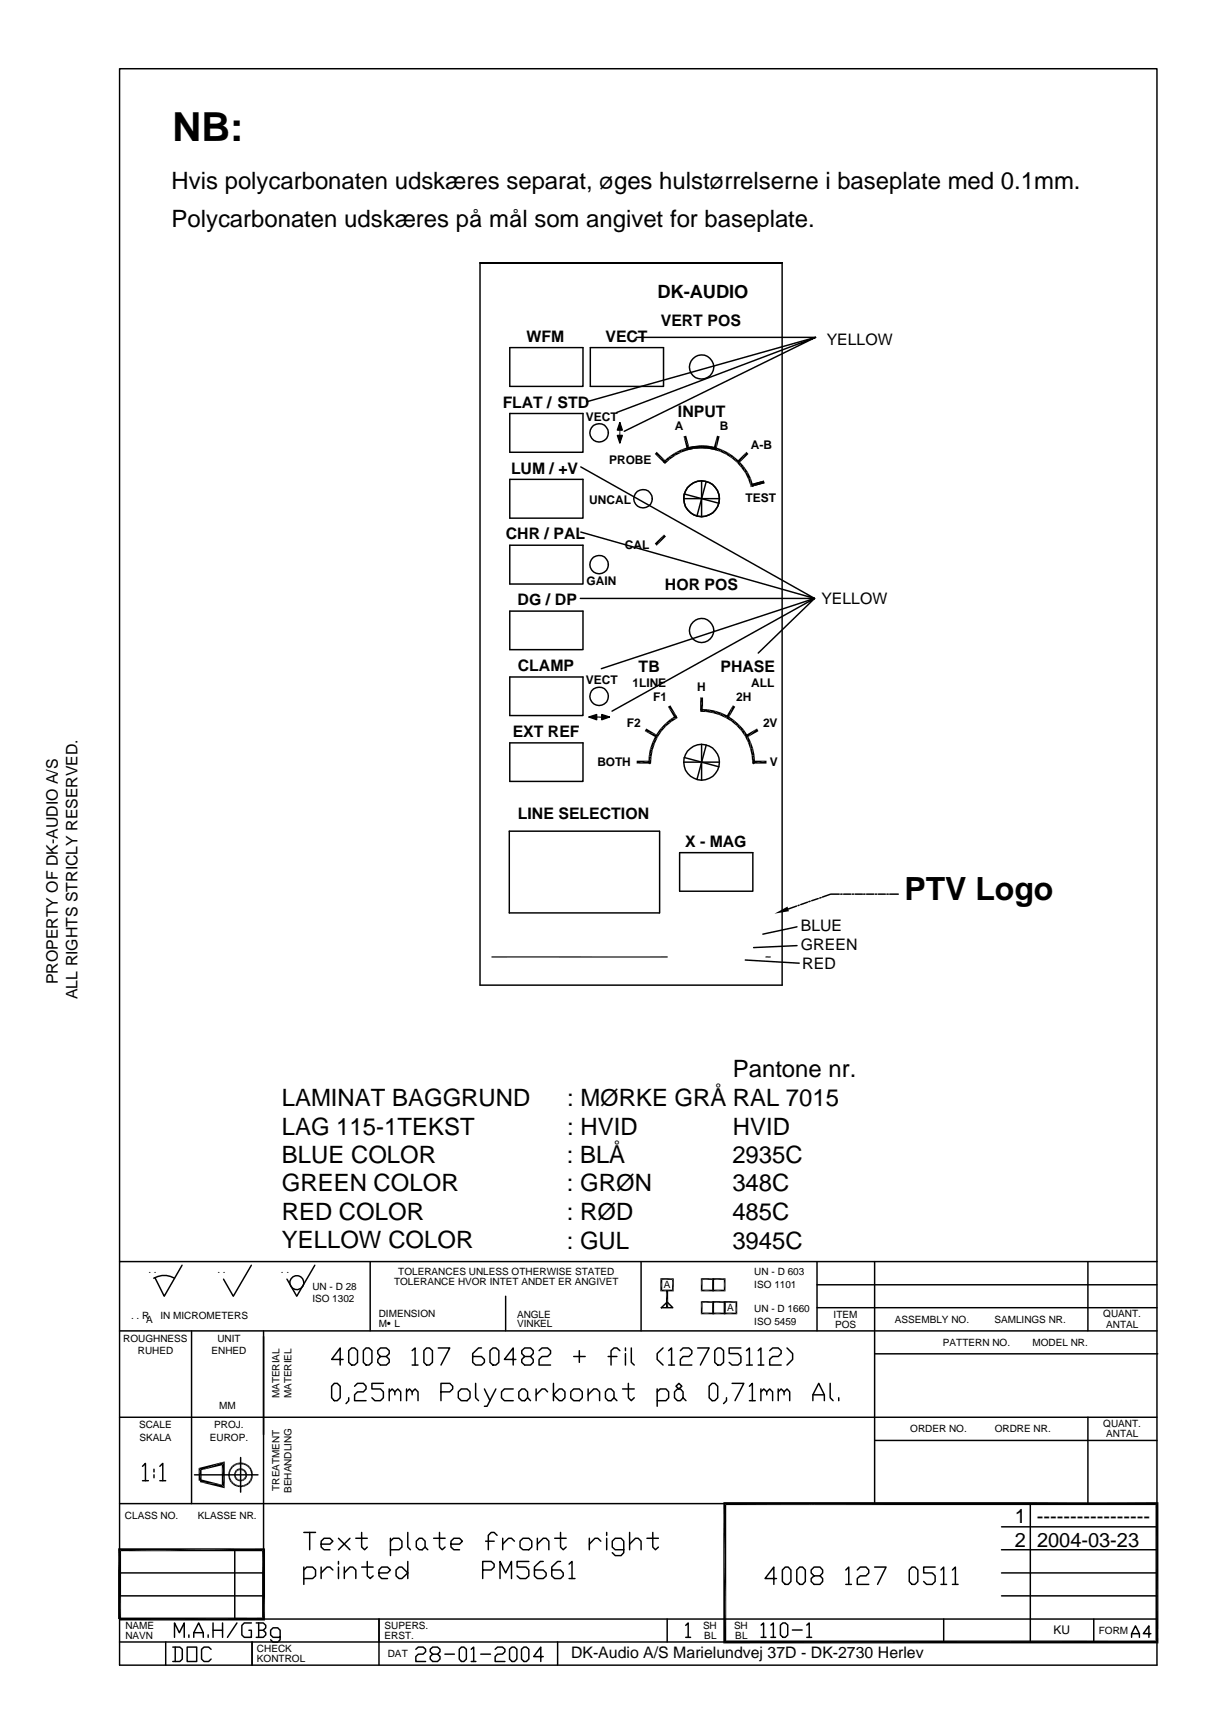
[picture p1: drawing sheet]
<svg xmlns="http://www.w3.org/2000/svg" width="210mm" height="297mm" viewBox="0 0 210 297" stroke-linecap="round" stroke-linejoin="round" font-family="sans-serif">
<g fill="none" stroke="#000" stroke-width=".25">
<path d="M20.7 11.9h180v277h-180zM83.3 45.6h52.4h-52.4M83.3 45.6v125.3h52.4v-125.3M110.4 58.5h31.1l-39.7 11.2M88.4 71.7h12.7v6.8h-12.7zM88.4 60.3h12.7v6.7h-12.7zM102.4 60.3h12.7v6.7h-12.7zM105.5 75.1a1.6 1.6 0 0 0-2.2-1.5 1.6 1.6 0 0 0-.4 2.7 1.6 1.6 0 0 0 2.6-.7v-.5M107 71.6l34.5-13.1-33.2 16.3M107.1 75.6h.8l-.4 1.2zM107.5 73.3l.4 1.3h-.8zM123.8 63.6a2.11 2.11 0 0 0-3-1.8 2.11 2.11 0 0 0-.4 3.5 2.11 2.11 0 0 0 3.3-1.1l.1-.5"/>
<path d="M88.4 94.6h12.7v6.7h-12.7zM88.4 83.2h12.7v6.7h-12.7zM100.8 81l40.5 22.8-40.5-11.5M105.5 97.9a1.6 1.6 0 0 0-2.2-1.4 1.6 1.6 0 0 0-.4 2.6 1.6 1.6 0 0 0 2.6-.6v-.5M113.2 86.5a1.6 1.6 0 0 0-2.3-1.5 1.6 1.6 0 0 0-.4 2.7 1.6 1.6 0 0 0 2.6-.7l.1-.4M118.6 86.5h6.2M118.7 85.7l6 1.6M121.7 83.4v6.2M122.5 83.6l-1.6 5.9M124.8 86.5a3.1 3.1 0 0 0-4.5-2.8 3.1 3.1 0 0 0-.5 5.2 3.1 3.1 0 0 0 4.9-1.7l.1-.6M88.4 117.5h12.7v6.6h-12.7zM88.4 106h12.7v6.7h-12.7z"/>
<path d="M100.7 103.8h40.6l-37 12.2M123.8 109.3a2.1 2.1 0 0 0-3-1.9 2.1 2.1 0 0 0-.5 3.5 2.1 2.1 0 0 0 3.4-1l.1-.5M131.5 113.3l9.8-9.5-35.1 19.6M88.4 128.9h12.7v6.7h-12.7zM102.2 124.4l1.3-.4v.9zM104.4 124l1.3 .4-1.3 .5zM105.5 120.8a1.61 1.61 0 0 0-2.4-1.4 1.61 1.61 0 0 0 0 2.8 1.61 1.61 0 0 0 2.4-1.4M112.7 132.2v.3M118.6 132.2h6.2M118.7 131.4l6 1.6M121.7 129.1v6.3M122.5 129.3l-1.6 5.9"/>
<path d="M124.8 132.2a3.1 3.1 0 0 0-4.5-2.8 3.1 3.1 0 0 0-.5 5.3 3.1 3.1 0 0 0 4.9-1.7l.1-.7M130.7 132.3v.2M88.3 144.2h26.1v14.2h-26.1zM117.9 147.9h12.7v6.7h-12.7zM138.2 157.2l-1.5 .5M138.6 157l-.2 .1M140.1 156.5l-1.2 .5M140.5 156.4h-.2M141.9 155.9l-1.1 .4M142.5 155.7l-.3 .1M145.6 155.1h-1.5l-1.4 .5M145.8 155.1h.3"/>
<path d="M146.3 155.1h1.3M147.8 155.1h.3M148.3 155.1h1.3M149.8 155.1h.3M150.3 155.1h1.3M151.8 155.1h.3M152.4 155.1h1.2M153.8 155.1h.3M154.3 155.1h1.5M129.3 166.6l9.3 .5M138.3 164.1l-7.6 .3M138.3 160.8l-6 1.3"/>
<path d="M20.7 218.9h180M31.6 219.5l-3.1 5.4-1.6-3.2M43.6 219.5l-3.1 5.4-1.7-3M54.6 219.5l-3.1 5.4-1.7-3M64.2 218.9v12M111.2 218.9v12M141.7 218.9v12M151.7 218.9v42M188.7 218.9v12M20.7 230.9h180M26.7 221.8a3.6 3.6 0 0 1 3.6 0M33.2 230.9v30"/>
<path d="M45.7 230.9v50M52.2 223.5a1.21 1.21 0 0 0-.2-2 1.21 1.21 0 0 0-1.7 1.1 1.21 1.21 0 0 0 1.8 1M59.5 235.9h-2l1.5-2v2.9M60.5 234.3l.5-.4h.5l.5 .4v2.1l-.5 .4h-.5l-.5-.4zM63 234.3l.5-.4h.5l.5 .4v2.1l-.5 .4h-.5l-.5-.4zM66 235.4l-.5-.5v-.6l.5-.4h1l.5 .4v.6l-.5 .5h-1l-.5 .5v.5l.5 .4h1l.5-.4v-.5l-.5-.5M71.5 234.3l.5-.4v2.9M71.5 236.8h1M73.5 234.3l.5-.4h.5l.5 .4v2.1l-.5 .4h-.5l-.5-.4zM76 233.9h2l-1.5 2.9M83.5 233.9h-.5l-1 1v1.5l.5 .4h1l.5-.4v-.5l-.5-.5h-1.5M85 234.3l.5-.4h.5l.5 .4v2.1l-.5 .4h-.5l-.5-.4z"/>
<path d="M87.7 224.9v6M89.5 235.9h-2l1.5-2v2.9M91 235.4l-.5-.5v-.6l.5-.4h1l.5 .4v.6l-.5 .5h-1l-.5 .5v.5l.5 .4h1l.5-.4v-.5l-.5-.5M93.5 234.3l.5-.4h1l.5 .4v.6l-.5 .5h-1l-.5 .5v.9h2M99.5 235.4h2M100.5 234.3v2.1M105.5 235.4h1.5M107.5 234.3l-.5-.4h-.5l-.5 .4v2.5M108.5 233.9v.4M108.5 234.9v1.9M109.5 233.9v2.5l.5 .4M114.7 226.9l1-1 1 1z"/>
<path d="M115 233.9l-1 1v1l1 .9M116 234.3l.5-.4v2.9M116 236.8h1M118 234.3l.5-.4h1l.5 .4v.6l-.5 .5h-1l-.5 .5v.9h2M121 233.9h2l-1.5 2.9M124 234.3l.5-.4h.5l.5 .4v2.1l-.5 .4h-.5l-.5-.4zM128.5 233.9h-2v1h1.5l.5 .5v1l-.5 .4h-1l-.5-.4M129.5 234.3l.5-.4v2.9M129.5 236.8h1M131.5 234.3l.5-.4v2.9M131.5 236.8h1M133.5 234.3l.5-.4h1l.5 .4v.6l-.5 .5h-1l-.5 .5v.9h2"/>
<path d="M136.5 233.9l1 1v1l-1 .9M141.7 226.9h59M141.7 222.9h59M151.8 234.9h49M20.7 245.9h180M24.7 254.4l.5-.5v3M24.7 256.9h1M26.7 254.9v.5M26.7 255.9v.5M27.7 254.4l.5-.5v3M27.7 256.9h1M33.7 255.9h11"/>
<path d="M41.7 252.9v6M58 240h.5l.5 .5v2l-.5 .5h-.5l-.5-.5v-2zM60.5 242.5v.5l-.5 .5M61.5 240.5l.5-.5h1l.5 .5v.5l-.5 .5h-1l-.5 .5v1h2M66.5 240h-2v1h1.5l.5 .5v1l-.5 .5h-1l-.5-.5M67.5 241.5l.5-.5 .5 .5v.5M67.5 241v2M68.5 241.5l.5-.5 .5 .5v1.5M70.5 241.5l.5-.5 .5 .5v.5M70.5 241v2M71.5 241.5l.5-.5 .5 .5v1.5M76.5 241.5h1.5l.5-.5v-.5l-.5-.5h-1.5v3"/>
<path d="M79.5 241.5l.5-.5h1l.5 .5v1l-.5 .5h-1l-.5-.5zM82.5 240v2.5l.5 .5M84 241l1 2M86 241l-1.5 3h-.5M89 241h-1.5l-.5 .5v1l.5 .5h1.5M90 241.5l.5-.5h.5l.5 .5v1l-.5 .5h-.5l-.5-.5zM91.5 242.5l.5 .5M93 241v2M95 241.5l-.5-.5h-.5l-1 1M96 242l1-1h.5l.5 .5v1l-.5 .5h-.5zM96 240v3M99 241.5l.5-.5h1l.5 .5v1l-.5 .5h-1l-.5-.5z"/>
<path d="M102 242l1-1h.5l.5 .5v1.5M102 241v2M105.5 241h.5l.5 .5v1l-.5 .5h-.5l-.5-.5v-1zM106.5 242.5l.5 .5M108 241h2M109 240v2.5l.5 .5 .5-.5M114 241.5l.5-.5h1l.5 .5v1l-.5 .5h-1.5M114 241v3M117.3 240.5l.5-.5 .5 .5-.5 .5zM118.5 242.5l-.5 .5h-.5l-.5-.5v-1l.5-.5h.5l.5 .5v1l.5 .5M123 240.5l.5-.5h.5l.5 .5v2l-.5 .5h-.5l-.5-.5zM126 242.5v.5l-.5 .5"/>
<path d="M127 240h2l-1.5 3M130 240.5l.5-.5v3M130 243h1M132 241.5l.5-.5 .5 .5v.5M132 241v2M133 241.5l.5-.5 .5 .5v1.5M135 241.5l.5-.5 .5 .5v.5M135 241v2M136 241.5l.5-.5 .5 .5v1.5M141 243v-1l1-2 1 2v1M141 242h2M144 240v2.5l.5 .5"/>
<path d="M145.5 242.5v.5M151.7 249.9h49M188.7 245.9v15M20.7 260.9h180M20.7 272.9h25M20.7 276.9h25M40.7 268.9v12M52.7 272.4l.5-.5h1l.5 .5v1l-.5 .5h-1.5M52.7 271.9v3M52.7 265.9h2M53.7 265.9v3M55.7 267.9h1.5l.5-.5-.5-.5h-1l-.5 .5v1l.5 .5h1"/>
<path d="M55.7 271.9v2M57.7 272.4l-.5-.5h-.5l-1 1M58.7 270.9v.5M58.7 271.9v2M58.7 266.9l2 2M59.7 272.9l1-1h.5l.5 .5v1.5M59.7 271.9v2M60.7 266.9l-2 2M61.7 266.9h2M62.7 265.9v2.5l.5 .5 .5-.5M62.7 271.9h2M63.7 270.9v2.5l.5 .5 .5-.5"/>
<path d="M65.7 272.9h1.5l.5-.5-.5-.5h-1l-.5 .5v1l.5 .5h1M67.7 267.4l.5-.5h1l.5 .5v1l-.5 .5h-1.5M67.7 266.9v3M68.7 272.4l.5-.5h.5l1 1-1 1h-.5l-.5-.5zM70.7 265.9v2.5l.5 .5M70.7 270.9v3M72.7 266.9h.5l.5 .5v1l-.5 .5h-.5l-.5-.5v-1zM73.7 268.4l.5 .5M75.2 266.9h2M76.2 265.9v2.5l.5 .5 .5-.5M78.2 267.9h1.5l.5-.5-.5-.5h-1l-.5 .5v1l.5 .5h1M83.7 272.4h1.5l.5-.5v-.5l-.5-.5h-1.5v3"/>
<path d="M84.2 267.4h1.5M86.2 266.4l-.5-.5h-.5l-.5 .5v2.5M86.7 273.9v-3l1 2 1-2v3M87.2 266.9v2M89.2 267.4l-.5-.5h-.5l-1 1M90.7 266.9h1l.5 .5v1l-.5 .5h-1l-.5-.5v-1zM91.7 270.9h-2v1h1.5l.5 .5v1l-.5 .5h-1l-.5-.5M93.2 267.9l1-1h.5l.5 .5v1.5M93.2 266.9v2M94.2 270.9h-.5l-1 1v1.5l.5 .5h1l.5-.5v-.5l-.5-.5h-1.5M96.2 266.9h2M97.2 270.9h-.5l-1 1v1.5l.5 .5h1l.5-.5v-.5l-.5-.5h-1.5"/>
<path d="M97.2 265.9v2.5l.5 .5 .5-.5M98.7 271.4l.5-.5v3M98.7 273.9h1M102.2 266.9v2M104.2 267.4l-.5-.5h-.5l-1 1M105.2 265.9v.5M105.2 266.9v2M108.2 268.9h-1.5l-.5-.5v-1l.5-.5h1l.5 .5v2l-.5 .5h-1l-.5-.5M109.2 267.9l1-1h.5l.5 .5v1.5M109.2 265.9v3M112.2 266.9h2M113.2 265.9v2.5l.5 .5 .5-.5"/>
<path d="M134.7 273.9h-2l1.5-2v3M136.2 271.9h.5l.5 .5v2l-.5 .5h-.5l-.5-.5v-2zM138.7 271.9h.5l.5 .5v2l-.5 .5h-.5l-.5-.5v-2zM141.2 273.4l-.5-.5v-.5l.5-.5h1l.5 .5v.5l-.5 .5h-1l-.5 .5v.5l.5 .5h1l.5-.5v-.5l-.5-.5M146.7 272.4l.5-.5v3M146.7 274.9h1M148.7 272.4l.5-.5h1l.5 .5v.5l-.5 .5h-1l-.5 .5v1h2M151.7 271.9h2l-1.5 3M158.2 271.9h.5l.5 .5v2l-.5 .5h-.5l-.5-.5v-2zM162.2 271.9h-2v1h1.5l.5 .5v1l-.5 .5h-1l-.5-.5M163.2 272.4l.5-.5v3M163.2 274.9h1"/>
<path d="M165.2 272.4l.5-.5v3M165.2 274.9h1M173.7 272.9h27M173.7 276.9h27M173.7 264.9h27M173.7 268.9h27M178.7 260.9v24M20.7 280.9h180M20.7 284.9h180M28.7 284.9v4M30 285.8h1.2l.4 .4v1.7l-.4 .4h-1.2M30.3 284.1v-2.5l.8 1.7 .9-1.7v2.5"/>
<path d="M30.4 285.8v2.5M32.5 285.8h1.6v2.5h-1.6zM32.8 283.7v.4M33.6 284.1v-.8l.9-1.7 .8 1.7v.8M33.6 283.3h1.7M36.1 283.7v.4M36.6 286.2l-.4-.4h-.8l-.4 .4v1.7l.4 .4h.8l.4-.4M37 281.6v2.5M37 282.9h1.6M38.6 281.6v2.5M41.1 281.6l-1.6 2.5M43.6 281.6h-1.2l-.4 .4v1.7l.4 .4h1.2v-1.2h-.4"/>
<path d="M43.7 284.9v4M44.4 281.6h1.3l.4 .4v.4l-.4 .5M44.9 282.9h.8l.4 .4v.4l-.4 .4h-1.3M44.9 281.6v2.5M48.6 284.1h-1.2l-.5-.4v-.8l.5-.5h.8l.4 .5v1.6l-.4 .4h-.8l-.5-.4M65.7 280.9v8M72.1 286.2l.5-.4h.8l.4 .4v.4l-.4 .4h-.8l-.5 .4v.9h1.7M75.1 287l-.5-.4v-.4l.5-.4h.8l.4 .4v.4l-.4 .4h-.8l-.5 .4v.5l.5 .4h.8l.4-.4v-.5l-.4-.4M77.2 287h1.6M79.7 286.2l.4-.4h.4l.4 .4v1.7l-.4 .4h-.4l-.4-.4zM81.7 286.2l.5-.4v2.5M81.7 288.3h.8"/>
<path d="M83.4 287h1.7M85.9 286.2l.4-.4h.9l.4 .4v.4l-.4 .4h-.9l-.4 .4v.9h1.7M88.4 286.2l.4-.4h.4l.5 .4v1.7l-.5 .4h-.4l-.4-.4zM90.5 286.2l.4-.4h.4l.4 .4v1.7l-.4 .4h-.4l-.4-.4zM94.2 287.4h-1.6l1.2-1.6v2.5M96.7 284.9v4M115.7 280.9v4M119 282l.4-.4v2.5M119 284.1h.8M125.7 280.9v4M132 282l.5-.4v2.5M132 284.1h.9"/>
<path d="M133.7 282l.5-.4v2.5M133.7 284.1h.8M135.4 282l.4-.4h.4l.5 .4v1.7l-.5 .4h-.4l-.4-.4zM137.5 282.8h1.6M140 282l.4-.4v2.5M140 284.1h.8M163.7 280.9v4M189.7 280.9v4M196.3 284.1v-.7l.7-1.3 .7 1.3v.7M196.3 283.4h1.4M199.6 283.4h-1.3l1-1.3v2"/>
</g>
<g fill="none" stroke="#000" stroke-width=".3">
<path d="M114.6 223.9h2.3M114.6 221.9h2.3M116.7 221.8v2.3M121.6 223.9h4.3M121.6 221.9h4.3M121.6 225.9h6.3M121.6 227.9h6.3M121.7 221.8v2.3M121.7 225.7v2.3M123.7 221.8v2.3M123.7 225.7v2.3M125.7 221.8v2.3"/>
<path d="M125.7 225.7v2.3M127.7 225.7v2.3"/>
</g>
<g fill="#000">
<path d="M107.4 74.6l.2 1h-.2zM107.1 75.6h.8l-.4 1.2zM107.5 73.3l.4 1.3h-.8zM107.4 74.6h.2v1zM113.6 78.8l1.9 1.2-.3 .3zM113.9 78.4l1.6 1.6-1.9-1.2zM115 80.2l.9-.9 .3 .4zM115 80.2l1.2-.5-.8 .8zM115.9 79.3l1.1-.7 .2 .4zM115.9 79.3l1.3-.3-1 .7zM117 78.6l1.1-.6 .2 .5zM117 78.6l1.3-.1-1.1 .5z"/>
<path d="M118.6 75.7l1 2.1-.5 .1zM118.6 75.7l.4-.1 .6 2.2zM118.1 78l1.2-.4 .1 .5zM118.1 78l1.3 .1-1.1 .4zM119.1 77.7l1.2-.3 .1 .5zM119.1 77.7l1.3 .2-1.2 .2zM119.3 77.6l1.3-.2v.4zM119.3 77.6l1.3 .2-1.2 .3zM120.3 77.4l1.2-.1v.5zM120.3 77.4l1.2 .4-1.1 .1zM120.6 77.4l1.2-.1v.5zM120.6 77.4l1.2 .4h-1.2z"/>
<path d="M121.5 77.3l1.2 .5h-1.2zM121.5 77.3h1.2v.5zM121.8 77.3l1.2 .6-1.2-.1zM121.8 77.3l1.3 .1-.1 .5zM122.7 77.3l1.1 .7-1.1-.2zM122.7 77.3l1.3 .2-.2 .5zM123.1 77.4l1.1 .7-1.2-.2zM123.1 77.4l1.2 .3-.1 .4zM124.4 75.6l-.1 2.3-.5-.1zM124.4 75.6l.4 .1-.5 2.2zM124 77.5l.9 .9-1.1-.4zM124 77.5l1.1 .4-.2 .5z"/>
<path d="M125.1 77.9l.9 1-1.1-.5zM125.1 77.9l1.1 .6-.2 .4zM126.2 78.5l.8 1-1-.6zM126.2 78.5l1.1 .6-.3 .4zM127.3 79.1l.9 .9-.4 .3zM129.5 78.4l-1.2 1.9-.4-.3zM129.5 78.4l.3 .4-1.5 1.5zM113.6 94.3l1.6-1.6-1.3 2zM115.2 92.7l.3 .4-1.6 1.6zM127.3 79.1l.5 1.2-.8-.8zM127.8 80.3l.4-.3 .4 1.2zM128.2 80l.8 .8-.4 .4z"/>
<path d="M128.6 81.2l.4-.4 .3 1.3zM129 80.8l.7 1.1-.4 .2zM129.3 82.1l.4-.2 .1 1.3zM129.8 83.2l.5-.2-.1 1.3zM130.2 84.3l.4-.2-.4 .4zM129.7 81.9l.6 1.1-.5 .2zM130.3 83l.3 1.1-.4 .2zM130.2 84.5l.4-.4 .1 .3zM130.3 84l2.2-.6-2 1zM130.5 84.4l2-1 .1 .4zM103.5 124.3h.9l-.9 .2zM103.5 124.5l.9-.2v.2z"/>
<path d="M102.2 124.4l1.3-.4v.9zM104.4 124l1.3 .4-1.3 .5zM110.4 132h2.3l-2.3 .5zM110.4 132.5l2.3-.5v.5zM111.8 126.9l2.2 .6-.2 .5zM112.1 126.4l1.9 1.1-2.2-.6zM112.5 131.2l.5 .1-.5 1.2zM112.7 130l.5 .1-.7 1.1zM113 131.3l-.1 1.2h-.4zM113.2 128.8l.4 .2-.9 1zM113.2 130.1l-.2 1.2-.5-.1zM113.6 129l-.4 1.1-.5-.1z"/>
<path d="M113.7 127.6l.4 .3-.9 .9zM113.2 128.8l.9-.9-.5 1.1zM114.4 126.6l.4 .3-1.1 .7zM113.7 127.6l1.1-.7-.7 1zM115.3 125.6l.3 .4-1.2 .6zM114.4 126.6l1.2-.6-.8 .9zM115.9 122.6l1.5 1.7-.4 .3zM115.3 125.6l.9-.8 .3 .4zM115.9 122.6l.4-.2 1.1 1.9zM115.3 125.6l1.2-.4-.9 .8zM116.2 124.8l1.1-.7 .3 .5zM116.2 124.8l1.4-.2-1.1 .6z"/>
<path d="M121.5 121l.5 2.3h-.5zM121.5 121h.5v2.3zM121.5 123l1.1 .6-1.1-.1zM121.5 123h1.2l-.1 .6zM122.7 123l1.1 .8-1.2-.2zM122.7 123l1.2 .3-.1 .5zM123.9 123.3l1 .8-1.1-.3zM123.9 123.3l1.2 .3-.2 .5zM125.1 123.6l.8 1-1-.5zM125.1 123.6l1.1 .5-.3 .5zM126.2 124.1l.7 1.1-1-.6zM127.1 122.4l-.7 2.2-.4-.3z"/>
<path d="M126.2 124.1l1 .7-.3 .4zM127.1 122.4l.5 .2-1.2 2zM127.2 124.8l.6 1.2-.9-.8zM127.2 124.8l.9 .8-.3 .4zM127.8 126l.3-.4 .5 1.3zM128.1 125.6l.9 .9-.4 .4zM128.6 126.9l.4-.4 .2 1.3zM129 126.5l.7 1-.5 .3zM129.2 127.8l.5-.3 .1 1.3zM129.8 128.8l.4-.2-.1 1.3zM129.7 127.5l.5 1.1-.4 .2zM130.1 129.9l.5-.1-.2 1.3z"/>
<path d="M130.4 131.1l.5-.1-.4 1.2zM130.5 132.2h.5l-.5 .3zM130.2 128.6l.4 1.2-.5 .1zM130.6 129.8l.3 1.2-.5 .1zM130.5 132.5l.5-.3-.1 .3zM130.9 131l.1 1.2h-.5zM129.4 127.5l1.9-1.1-1.7 1.6zM129.6 128l1.7-1.6 .3 .5zM130.7 132.5l2.3-.5v.5zM130.7 132h2.3l-2.3 .5zM134.4 158.5l2.2-1.2 .3 .8zM132.8 166.1l.9-.2v.2z"/>
<path d="M132.8 165.9h.9l-.9 .2zM114.6 221.8l.3 .3v1.7zM114.9 222.1l2-.3-.3 .3zM116.6 222.1l.3 2-.3-.3zM121.6 221.8l.3 .3v1.7zM121.6 224.1l.3-.3h1.7zM121.6 225.7l.3 .3v1.7zM121.6 228l.3-.3h1.7zM123.6 222.1l.3 2-.3-.3zM121.9 222.1l2-.3-.3 .3zM123.6 226l.3 2-.3-.3zM121.9 226l2-.3-.3 .3z"/>
<path d="M123.6 221.8l.3 .3v1.7zM123.6 224.1l.3-.3h1.7zM123.6 225.7l.3 .3v1.7zM123.6 228l.3-.3h1.7zM125.6 222.1l.3 2-.3-.3zM123.9 222.1l2-.3-.3 .3zM125.6 226l.3 2-.3-.3zM123.9 226l2-.3-.3 .3zM125.6 225.7l.3 .3v1.7zM127.6 226l.3 2-.3-.3zM34.5 254.7l.5 2.2h-.5zM34.7 257.2l3.8 .4 .5 .6z"/>
<path d="M34.8 256.7l3.7 .9-3.8-.4zM34.5 254.7l.5 .4v1.8zM38.5 254.2l.5 4-.5-.6zM35 255.1l4-1.5-.5 .6zM39 253.6v4.6l-.5-4zM34.5 254.7l4.5-1.1-4 1.5zM39.6 255.9h.3l-.2 .5zM39.7 255.3l.2 .1-.3 .5zM39.7 256.4h.2v.6zM39.9 254.8l.2 .2-.4 .3zM39.9 255.9v.5h-.2zM39.9 257l.2-.2 .1 .6z"/>
<path d="M39.9 255.4v.5h-.3zM39.9 256.4l.2 .4-.2 .2zM39.7 255.3l.4-.3-.2 .4zM40.1 256.8l.3 .4-.2 .2zM40.2 254.4l.2 .2-.5 .2zM40.2 257.4l.2-.2 .2 .6zM39.9 254.8l.5-.2-.3 .4zM40.4 257.2l.4 .3-.2 .3zM40.6 255.9h.3l-.2 .5zM40.2 254.4l.4-.4 .2 .3zM40.8 257.5l.4 .5-.6-.2zM40.7 255.5l.2 .1-.3 .3z"/>
<path d="M40.7 256.4l.2-.2v.5zM40.2 254.4l.6-.1-.4 .3zM40.8 257.5l.4 .2v.3zM40.9 255.1l.2 .2-.4 .2zM40.9 255.9v.3l-.2 .2zM40.9 256.7l.2-.2 .2 .4zM40.6 255.9l.3-.3v.3zM40.9 256.2l.2 .3-.2 .2zM40.7 255.5l.4-.2-.2 .3zM41.1 256.5l.3 .2-.1 .2zM40.6 254l.6-.2v.3zM41.2 257.7l.5 .3h-.5z"/>
<path d="M40.6 254l.6 .1-.4 .2zM41.2 257.7l.5 .1v.2zM40.9 255.1l.4-.3 .1 .3zM41.4 256.7l.3 .3-.4-.1zM40.9 255.1h.5l-.3 .2zM41.4 256.7h.3v.3zM41.2 253.8l.5-.1v.4zM41.2 253.8l.5 .3h-.5zM41.7 257.8l.6 .2h-.6zM41.7 257.8l.5-.1 .1 .3zM41.3 254.8l.4-.1v.3zM41.3 254.8l.4 .2-.3 .1z"/>
<path d="M41.7 256.7l.5 .2-.5 .1zM41.7 256.7h.3l.2 .2zM41.7 254.7l.3 .4-.3-.1zM42 256.7l.3-.2 .2 .2zM41.7 254.7l.5 .1-.2 .3zM42 256.7h.5l-.3 .2zM41.7 253.7l.5 .4h-.5zM42.2 257.7l.5-.2 .1 .3zM41.7 253.7l.6 .1-.1 .3zM42.2 257.7l.6 .1-.5 .2zM42.2 254.8l.1 .5-.3-.2zM42.5 256.2l.3 .2-.5 .1z"/>
<path d="M42.3 255.3l.2-.2v.5zM42.6 255.9h.3l-.4 .3zM42.2 254.8l.3 .3-.2 .2zM42.3 256.5l.5-.1-.3 .3zM42.5 255.6l.3-.1-.2 .4zM42.3 253.8l.4 .5-.5-.2zM42.7 257.5l.4-.3 .2 .2zM42.3 253.8l.5 .2-.1 .3zM42.7 257.5l.6-.1-.5 .4zM42.5 255.1l.3 .4-.3 .1zM42.5 256.2l.4-.3-.1 .5zM42.8 255.5l.1 .4h-.3z"/>
<path d="M42.8 254l.3 .6-.4-.3zM43.3 256.8l.3 .2-.5 .2zM42.8 254l.5 .4-.2 .2zM43.1 257.2l.5-.2-.3 .4zM43.1 254.6l.2-.2v.6zM43.5 256.4h.3l-.5 .4zM43.3 255l.3-.2-.1 .6zM43.6 255.9h.3l-.4 .5zM43.5 255.4l.3-.1-.2 .6zM43.3 254.4l.3 .4-.3 .2zM43.3 256.8l.5-.4-.2 .6zM43.6 254.8l.2 .5-.3 .1z"/>
<path d="M43.9 255.9l-.1 .5h-.3zM43.8 255.3l.1 .6h-.3zM20.5 268.6l.5 12.3h-.5zM20.5 268.6l.5 .5v11.8zM21 269.1l25-.5-.5 .5zM20.5 268.6h25.5l-25 .5zM125.5 260.6l.5 24-.5 .5zM125.5 260.6l.5 .5v23.5zM126 261.1l75-.5-.6 .5zM125.5 260.6h75.5l-75 .5zM20.7 280.7h24.8l-24.8 .5zM20.7 281.2l24.8-.5 .5 .5z"/>
<path d="M45.5 269.1l.5 12.1-.5-.5zM45.5 269.1l.5-.5v12.6zM125.5 285.1l74.9-.5 .6 .5zM125.5 285.1l.5-.5h74.4zM200.4 261.1l.6 24-.6-.5zM200.4 261.1l.6-.5v24.5z"/>
</g>
<path d="M114.7 221.8v2.3" fill="none" stroke="#000" stroke-width=".34"/>
<path d="M115.7 223.9v3" fill="none" stroke="#000" stroke-width=".38"/>
<path d="M85.3 166h30.5" fill="none" stroke="#000" stroke-width=".21"/>
<text font-size="6.9" x="29.9" y="24.5">NB:</text>
<text font-size="5.5" x="156.9" y="156.1">PTV Logo</text>
<g font-size="4.1">
<text x="29.8" y="32.9">Hvis polycarbonaten udskæres separat, øges hulstørrelserne i baseplate med 0.1mm.</text>
<text x="29.8" y="39.3">Polycarbonaten udskæres på mål som angivet for baseplate.</text>
<text x="48.9" y="191.9">LAMINAT BAGGRUND</text>
<text x="98.4" y="191.9">: MØRKE GRÅ RAL 7015</text>
<text x="127.1" y="186.9">Pantone nr.</text>
<text x="48.9" y="196.9">LAG 115-1TEKST</text>
<text x="98.4" y="196.9">: HVID</text>
<text x="127.1" y="196.9">HVID</text>
<text x="48.9" y="201.7">BLUE COLOR</text>
<text x="98.3" y="201.8">: BLÅ</text>
<text x="127" y="201.8">2935C</text>
<text x="48.9" y="206.7">GREEN COLOR</text>
<text x="98.3" y="206.7">: GRØN</text>
<text x="127" y="206.7">348C</text>
<text x="48.9" y="211.7">RED COLOR</text>
<text x="98.3" y="211.7">: RØD</text>
<text x="127" y="211.7">485C</text>
<text x="48.9" y="216.6">YELLOW COLOR</text>
<text x="98.3" y="216.6">: GUL</text>
<text x="127" y="216.6">3945C</text>
</g>
<g font-size="3.5">
<text x="176" y="264.3">1 -----------------</text>
<text x="176" y="268.4">2 2004-03-23</text>
</g>
<text font-size="3.2" x="114" y="51.6">DK-AUDIO</text>
<g font-size="2.8">
<text x="91.4" y="59.3">WFM</text>
<text x="105" y="59.3">VECT</text>
<text x="114.6" y="56.6">VERT POS</text>
<text x="143.4" y="59.9">YELLOW</text>
<text x="87.2" y="70.7">FLAT / STD</text>
<text x="117.6" y="72.4">INPUT</text>
<text x="88.6" y="82.2">LUM / +V</text>
<text x="87.8" y="93.6">CHR / PAL</text>
<text x="89.8" y="105">DG / DP</text>
<text x="115.4" y="102.3">HOR POS</text>
<text x="142.5" y="104.8">YELLOW</text>
<text x="89.8" y="116.4">CLAMP</text>
<text x="110.8" y="116.6">TB</text>
<text x="125" y="116.6">PHASE</text>
<text x="88.9" y="127.9">EXT REF</text>
<text x="89.8" y="142.1">LINE SELECTION</text>
<text x="118.8" y="146.9">X - MAG</text>
<text x="138.9" y="161.6">BLUE</text>
<text x="138.9" y="164.8">GREEN</text>
<text x="10" y="170.8" transform="rotate(-90 10 170.8)">PROPERTY OF DK-AUDIO A/S</text>
<text x="13.5" y="173.3" transform="rotate(-90 13.5 173.3)">ALL RIGHTS STRICLY RESERVED.</text>
<text x="139.1" y="168">RED</text>
<text x="99.1" y="287.7">DK-Audio A/S Marielundvej 37D - DK-2730 Herlev</text>
</g>
<g font-size="2.1">
<text x="101.6" y="73">VECT</text>
<text x="117.1" y="74.7">A</text>
<text x="124.9" y="74.7">B</text>
<text x="130.3" y="77.8">A-B</text>
<text x="105.7" y="80.6">PROBE</text>
<text x="102.2" y="87.4">UNCAL</text>
<text x="129.3" y="87.2">TEST</text>
<text x="108.4" y="95.3">CAL</text>
<text x="101.8" y="101.6">GAIN</text>
<text x="101.6" y="118.7">VECT</text>
<text x="109.7" y="119.1">1LINE</text>
<text x="120.9" y="120">H</text>
<text x="130.3" y="119.1">ALL</text>
<text x="113.3" y="121.6">F1</text>
<text x="127.7" y="121.6">2H</text>
<text x="108.8" y="126.1">F2</text>
<text x="132.4" y="126.1">2V</text>
<text x="103.6" y="133">BOTH</text>
<text x="133.5" y="133">V</text>
<text x="182.8" y="283.6">KU</text>
</g>
<g font-size="1.7">
<text x="25.7" y="220.9">. .</text>
<text x="37.7" y="220.9">. .</text>
<text x="48.7" y="220.9">. .</text>
<text x="69.1" y="221.1">TOLERANCES UNLESS OTHERWISE STATED</text>
<text x="130.9" y="221.3">UN - D 603</text>
<text x="54.2" y="223.8">UN - D 28</text>
<text x="54.2" y="226">ISO 1302</text>
<text x="68.4" y="222.9">TOLERANCE HVOR INTET ANDET ER ANGIVET</text>
<text x="115.1" y="223.5">A</text>
<text x="126.2" y="227.5">A</text>
<text x="130.9" y="223.4">ISO 1101</text>
<text x="130.9" y="227.7">UN - D 1660</text>
<text x="21.4" y="232.9">ROUGHNESS</text>
<text x="22.7" y="228.9">. . R</text>
<text x="25.4" y="229.6">A</text>
<text x="27.8" y="228.9">IN MICROMETERS</text>
<text x="37.7" y="232.9">UNIT</text>
<text x="65.7" y="228.6">DIMENSION</text>
<text x="65.7" y="230.3">M•L</text>
<text x="89.7" y="228.6">ANGLE</text>
<text x="89.7" y="230.3">VINKEL</text>
<text x="130.9" y="229.8">ISO 5459</text>
<text x="144.6" y="228.6">ITEM</text>
<text x="144.9" y="230.4">POS</text>
<text x="155.2" y="229.5">ASSEMBLY NO.</text>
<text x="163.6" y="233.5">PATTERN NO.</text>
<text x="172.5" y="229.5">SAMLINGS NR.</text>
<text x="179.1" y="233.5">MODEL NR.</text>
<text x="191.4" y="228.5">QUANT.</text>
<text x="191.9" y="230.4">ANTAL</text>
<text x="23.9" y="235">RUHED</text>
<text x="36.7" y="235">ENHED</text>
<text x="38" y="244.5">MM</text>
<text x="48.5" y="242.6" transform="rotate(-90 48.5 242.6)">MATERIAL</text>
<text x="50.6" y="242.6" transform="rotate(-90 50.6 242.6)">MATERIEL</text>
<text x="24.1" y="247.8">SCALE</text>
<text x="24.2" y="250">SKALA</text>
<text x="36.4" y="250">EUROP.</text>
<text x="37.2" y="247.8">PROJ.</text>
<text x="157.9" y="248.5">ORDER NO.</text>
<text x="172.6" y="248.5">ORDRE NR.</text>
<text x="191.4" y="247.6">QUANT.</text>
<text x="191.9" y="249.4">ANTAL</text>
<text x="21.7" y="263.5">CLASS NO.</text>
<text x="34.3" y="263.5">KLASSE NR.</text>
<text x="48.5" y="258.6" transform="rotate(-90 48.5 258.6)">TREATMENT</text>
<text x="50.6" y="259" transform="rotate(-90 50.6 259)">BEHANDLING</text>
<text x="21.8" y="282.7">NAME</text>
<text x="21.8" y="284.4">NAVN</text>
<text x="44.6" y="286.6">CHECK</text>
<text x="66.7" y="282.6">SUPERS.</text>
<text x="66.7" y="284.4">ERST.</text>
<text x="67.3" y="287.5">DAT</text>
<text x="122" y="282.6">SH</text>
<text x="122.2" y="284.3">BL</text>
<text x="127.3" y="282.6">SH</text>
<text x="127.6" y="284.3">BL</text>
<text x="190.6" y="283.5">FORM</text>
<text x="44.6" y="288.4">KONTROL</text>
</g>
</svg>
